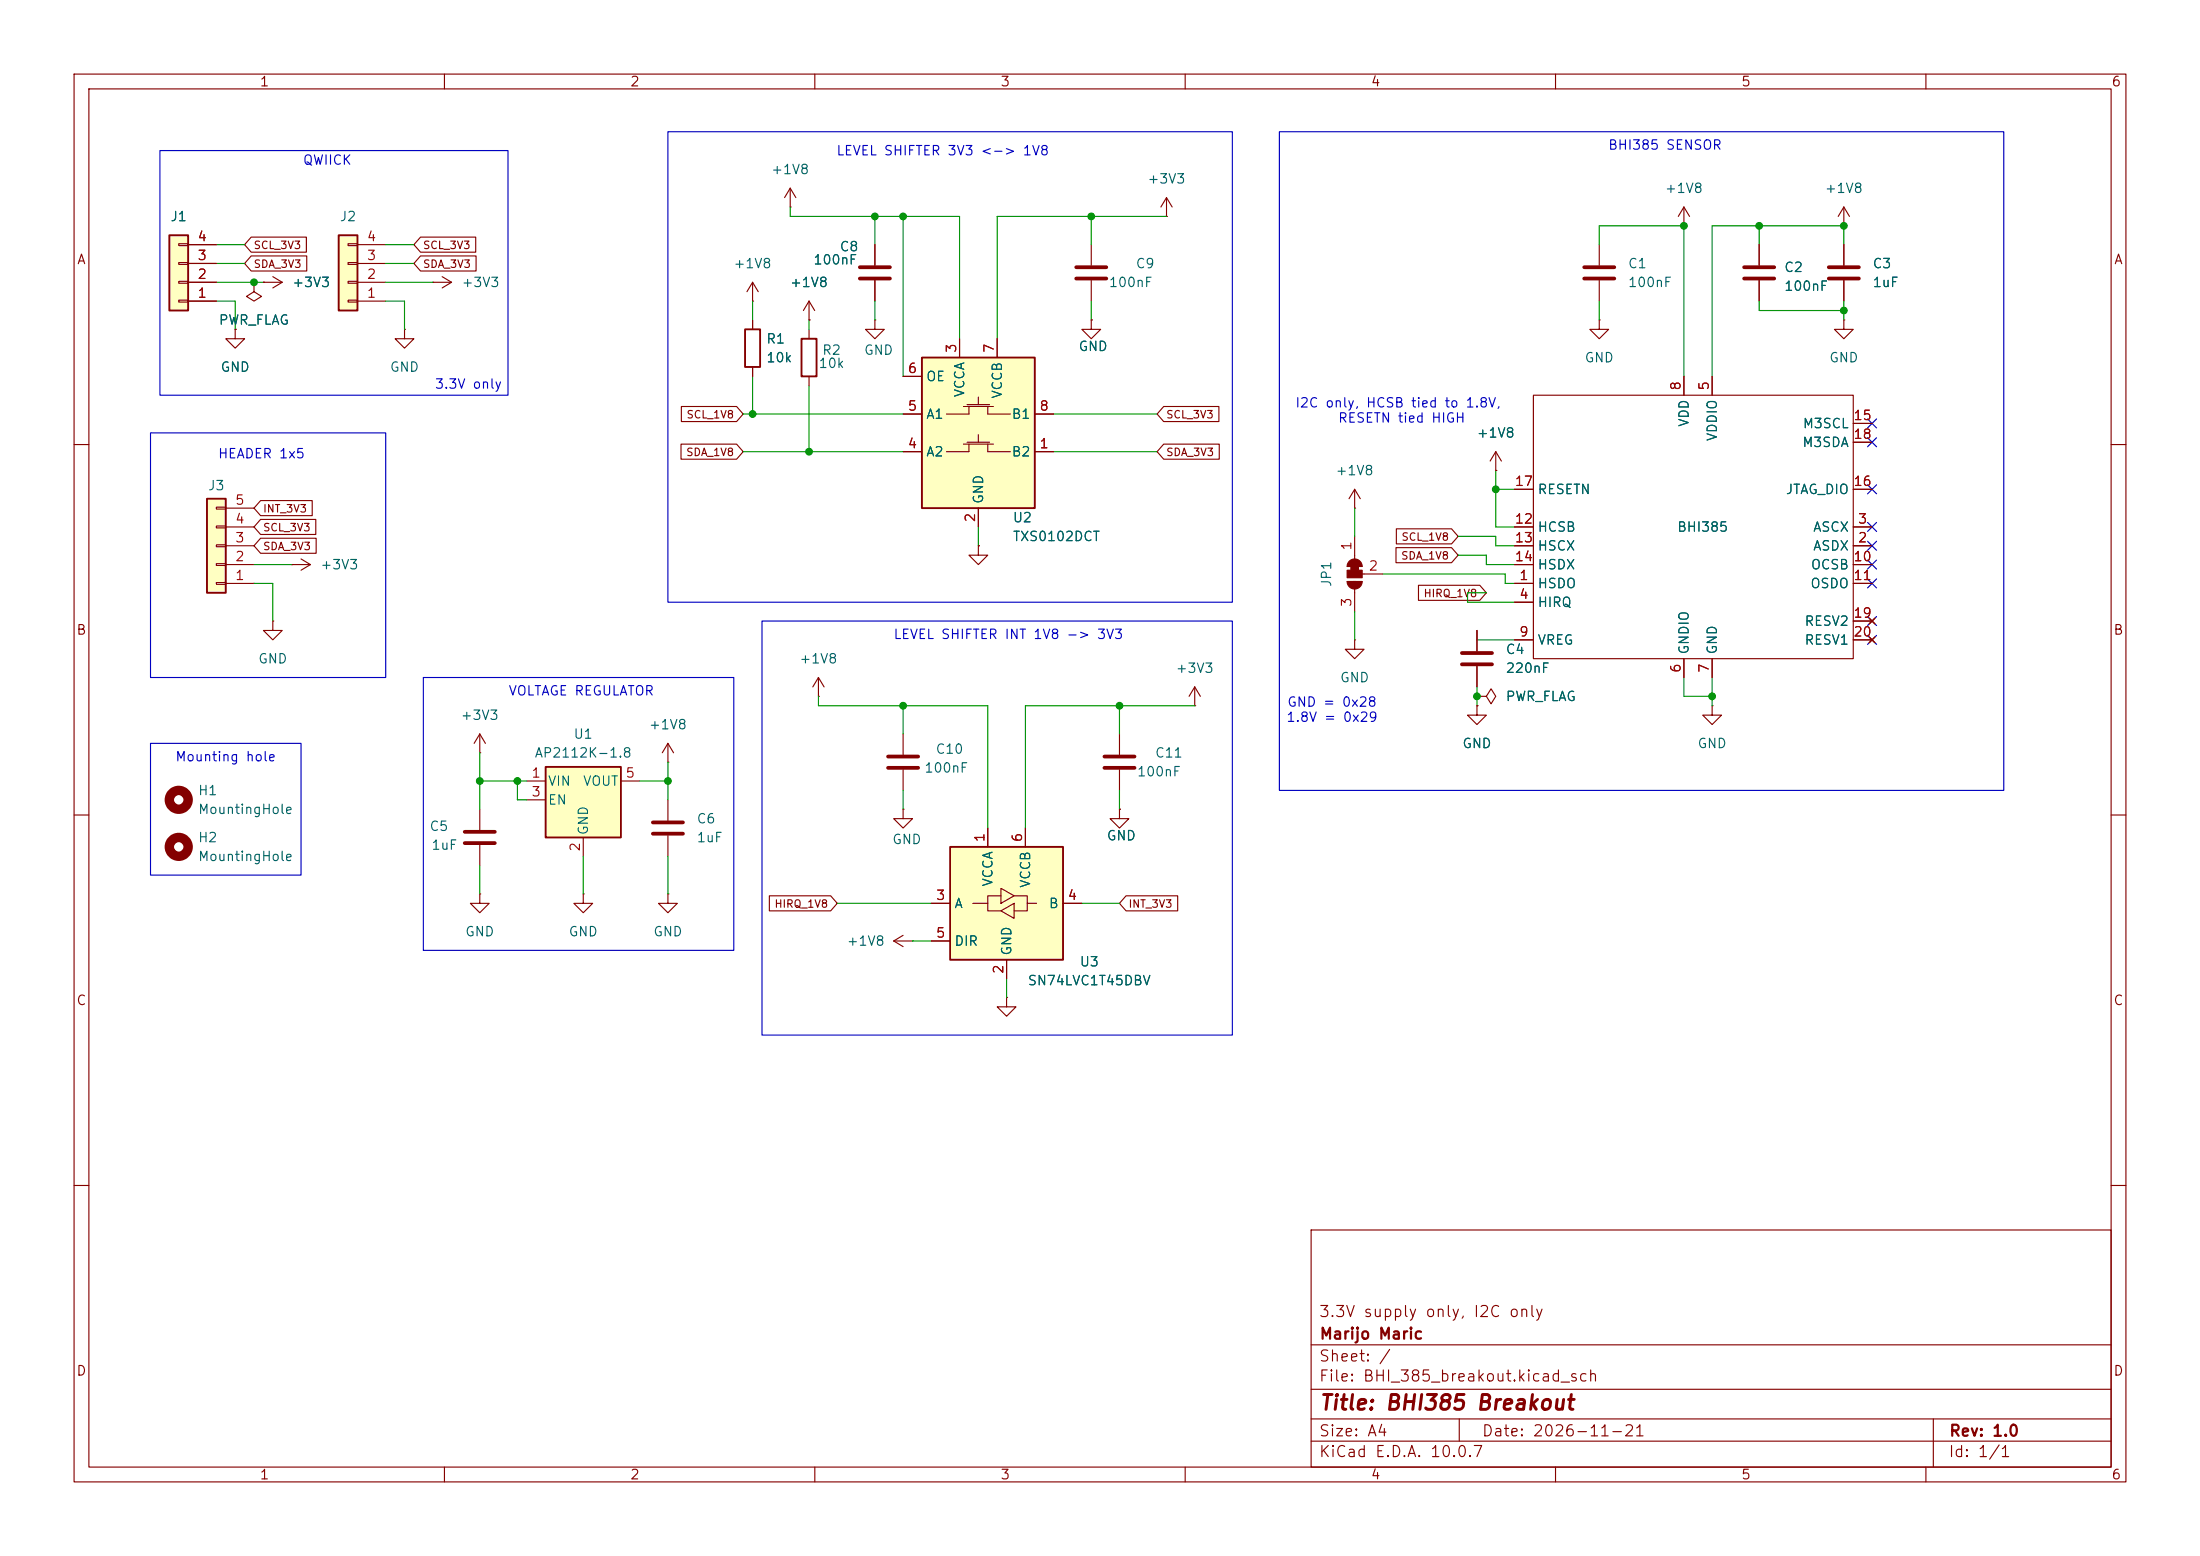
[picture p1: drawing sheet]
<svg xmlns="http://www.w3.org/2000/svg" width="297mm" height="210mm" viewBox="0 0 297 210" stroke-linecap="round" stroke-linejoin="round" font-family="sans-serif">
<g fill="none" stroke="#840000" stroke-width=".15">
<path d="M10 10h277v190h-277zM12 12h273v186h-273zM60 10v2M110 10v2M160 10v2M210 10v2M260 10v2M58.4 38.1h.1M58.4 38.1h2.6M59.7 37.3l1.3 .8M61 38.1l-1.3 .8M54.6 44.5v1.2h1.3l-1.3 1.3-1.3-1.3h1.3"/>
<path d="M54.6 44.5h.1M10 60h2M181.9 76.5h2M181.9 78.5h2M182.9 68.6h.1M182.9 66l-.8 1.3M182.9 66l.7 1.3M182.9 66v2.6M182.9 72.4v3M182.9 79.5v3.1M183.9 77.5h2.8M285 60h2"/>
<path d="M182.9 86.4v1.2h1.2l-1.2 1.3-1.3-1.3h1.3M182.9 86.4h.1M199.4 94h1.3l.6-1 .6 1-.6 1-.6-1M199.4 94h.1M10 110h2M285 110h2M64.8 120.7v1.2h1.2l-1.2 1.3-1.3-1.3h1.3M64.8 120.7h.1M78.7 120.7v1.2h1.3l-1.3 1.3-1.2-1.3h1.2M78.7 120.7h.1M10 160h2M177 166h108v32h-108z"/>
<path d="M285 160h2M60 198v2M110 198v2M160 198v2M177 194.5h108M177 191.5h108M177 187.5h108M177 181.5h108M197 191.5v3M210 198v2M260 198v2M261 191.5v6.5"/>
</g>
<g fill="#840000" stroke="#840000" stroke-width=".15">
<path d="M182.4 76.5h1v.5h-1z"/>
<path d="M182.2 75.7a1.02 1.02 0 0 1 1.1-.2 1.02 1.02 0 0 1 .6 1h-2l.1-.5z"/>
<path d="M181.9 77h2v1h-2z"/>
<path d="M181.9 78.5h2a1.02 1.02 0 0 1-1 1 1.02 1.02 0 0 1-1-1z"/>
</g>
<path d="M45.7 31.8h2.6v10.1h-2.6z" fill="#ffffc2"/>
<path d="M45.7 31.8h2.6v10.1h-2.6z" fill="none" stroke="#840000" stroke-width=".25"/>
<g fill="none" stroke="#840000" stroke-width=".15">
<path d="M47 38h1.3v.2h-1.3zM47 35.4h1.3v.3h-1.3zM47 32.9h1.3v.2h-1.3zM48.3 38.1h3.8M48.3 35.6h3.8M48.3 33h3.8M118.1 33v2.8M118.1 37.8v2.8M47 40.5h1.3v.3h-1.3zM48.3 40.6h3.8M39.4 76.2h.1M39.4 76.2h2.5"/>
<path d="M40.6 75.4l1.3 .8M41.9 76.2l-1.3 .8M36.8 83.8v1.3h1.3l-1.3 1.3-1.2-1.3h1.2M36.8 83.8h.1"/>
</g>
<path d="M116.1 36.1h4M116.1 37.6h4" fill="none" stroke="#840000" stroke-width=".51"/>
<path d="M27.9 67.3h2.6v12.7h-2.6z" fill="#ffffc2"/>
<path d="M27.9 67.3h2.6v12.7h-2.6z" fill="none" stroke="#840000" stroke-width=".25"/>
<g fill="none" stroke="#840000" stroke-width=".15">
<path d="M34.3 38.1v1.3l1 .6-1 .6-1-.6 1-.6M34.3 38.1h.1M215.9 33v2.8M215.9 37.8v2.8M207 53.3h43.2v35.6h-43.2zM227.3 50.8v2.5M231.1 50.8v2.5M250.2 57.2h2.5M250.2 59.7h2.5M29.2 78.6h1.3v.3h-1.3zM29.2 76.1h1.3v.2h-1.3zM29.2 73.5h1.3v.3h-1.3z"/>
<path d="M29.2 71h1.3v.2h-1.3zM29.2 68.5h1.3v.2h-1.3zM30.5 78.7h3.8M30.5 76.2h3.8M30.5 73.7h3.8M30.5 71.1h3.8M30.5 68.6h3.8M204.5 78.7h2.5M204.5 76.2h2.5M204.5 73.7h2.5M204.5 71.1h2.5M204.5 66h2.5"/>
<path d="M250.2 78.7h2.5M250.2 76.2h2.5M250.2 73.7h2.5M250.2 71.1h2.5M250.2 66h2.5M204.5 81.3h2.5M204.5 86.4h2.5M227.3 88.9v2.5M231.1 88.9v2.5M250.2 86.4h2.5M250.2 83.8h2.5M252.3 83.4l.8 .8"/>
<path d="M252.3 86l.8 .7M253.1 83.4l-.8 .8M253.1 86l-.8 .7M90.2 108v2.7M90.2 112.8v2.8"/>
</g>
<path d="M213.9 36.1h4M213.9 37.6h4M88.1 111h4.1M88.1 112.5h4.1" fill="none" stroke="#840000" stroke-width=".51"/>
<path d="M22.9 31.8h2.5v10.1h-2.5z" fill="#ffffc2"/>
<path d="M22.9 31.8h2.5v10.1h-2.5z" fill="none" stroke="#840000" stroke-width=".25"/>
<g fill="none" stroke="#840000" stroke-width=".15">
<path d="M24.1 38h1.3v.2h-1.3zM24.1 35.4h1.3v.3h-1.3zM24.1 32.9h1.3v.2h-1.3zM25.4 38.1h3.8M25.4 35.6h3.8M25.4 33h3.8M35.6 38.1h.1M35.6 38.1h2.5M36.8 37.3l1.3 .8M38.1 38.1l-1.3 .8M147.3 33v2.8M147.3 37.8v2.8"/>
<path d="M157.5 29.2h.1M157.5 26.7l-.8 1.2M157.5 26.7l.7 1.2M157.5 26.7v2.5M227.3 30.5h.1M227.3 27.9l-.7 1.3M227.3 27.9l.8 1.3M227.3 27.9v2.6M248.9 30.5h.1M248.9 27.9l-.7 1.3M248.9 27.9l.8 1.3M248.9 27.9v2.6"/>
<path d="M248.9 33v2.8M248.9 37.8v2.8M24.1 40.5h1.3v.3h-1.3zM25.4 40.6h3.8M31.7 44.5v1.2h1.3l-1.3 1.3-1.2-1.3h1.2M31.7 44.5h.1M147.3 43.2v1.3h-1.3l1.3 1.2 1.3-1.2h-1.3M147.3 43.2h.1M215.9 43.2v1.3h1.3l-1.3 1.2-1.3-1.2h1.3M215.9 43.2h.1M248.9 43.2v1.3h1.3l-1.3 1.2-1.3-1.2h1.3M248.9 43.2h.1"/>
<path d="M110.5 94h.1M110.5 91.4l-.8 1.3M110.5 91.4l.8 1.3M110.5 91.4v2.6M231.1 95.3v1.2h1.3l-1.3 1.3-1.2-1.3h1.2M231.1 95.3h.1M64.8 109.2v2.8M64.8 114v2.8"/>
</g>
<path d="M145.3 36.1h4.1M145.3 37.6h4.1M246.9 36.1h4.1M246.9 37.6h4.1M62.7 112.3h4.1M62.7 113.8h4.1" fill="none" stroke="#840000" stroke-width=".51"/>
<path d="M124.5 48.3h15.2v20.3h-15.2z" fill="#ffffc2"/>
<path d="M100.6 44.5h2v5h-2zM108.2 45.7h2v5.1h-2zM124.5 48.3h15.2v20.3h-15.2z" fill="none" stroke="#840000" stroke-width=".25"/>
<g fill="none" stroke="#840000" stroke-width=".15">
<path d="M101.6 38.1l-.8 1.3M101.6 38.1l.8 1.3M101.6 38.1v2.5M106.7 27.9h.1M106.7 25.4l-.8 1.3M106.7 25.4l.7 1.3M106.7 25.4v2.5M101.6 40.6h.1M101.6 43.2v1.3M101.6 49.5v1.3M109.2 43.2h.1M109.2 40.6v2.6"/>
<path d="M109.2 44.5v1.2M109.2 50.8v1.3M109.2 40.6l-.7 1.3M109.2 40.6l.8 1.3M118.1 43.2v1.3h-1.3l1.3 1.2 1.3-1.2h-1.3M118.1 43.2h.1M121.9 55.9h2.6M121.9 50.8h2.6M129.5 45.7v2.6M130 59.9h4.1M130 54.9h4.1M130.6 59.7h3"/>
<path d="M130.6 54.6h3M130.8 59.9v1.1h-3M130.8 54.9v1h-3M132.1 53.6v1M132.1 58.7v1M133.3 59.9v1.1h3.1M133.3 54.9v1h3.1M134.6 45.7v2.6M139.7 55.9h2.5M121.9 61h2.6M132.1 73.7v1.2h-1.3l1.3 1.3 1.2-1.3h-1.2M132.1 73.7h.1"/>
<path d="M132.1 68.6v2.5M139.7 61h2.5M64.8 99.1l-.8 1.2M64.8 99.1l.7 1.2M64.8 99.1v2.5M199.4 95.3v1.2h1.3l-1.3 1.3-1.3-1.3h1.3M199.4 95.3h.1M64.8 101.6h.1M90.2 120.7v1.2h1.2l-1.2 1.3-1.3-1.3h1.3M90.2 120.7h.1M120.6 127l1.3 .8M120.6 127h2.6"/>
<path d="M121.9 126.2l-1.3 .8M123.2 127h.1"/>
</g>
<circle cx="24.1" cy="107.9" r="1.27" fill="none" stroke="#840000" stroke-width="1.3"/>
<path d="M73.7 103.5h10.1v9.5h-10.1z" fill="#ffffc2"/>
<path d="M73.7 103.5h10.1v9.5h-10.1z" fill="none" stroke="#840000" stroke-width=".25"/>
<g fill="none" stroke="#840000" stroke-width=".15">
<path d="M201.9 63.5h.1M201.9 61l-.7 1.2M201.9 61l.8 1.2M201.9 61v2.5M121.9 99.1v2.8M151.1 99.1v2.8M161.3 95.3h.1M161.3 92.7l-.8 1.3M161.3 92.7l.8 1.3M161.3 92.7v2.6M71.1 105.4h2.6M71.1 108h2.6"/>
<path d="M78.7 113v2.6M83.8 105.4h2.6M90.2 102.9h.1M90.2 100.3l-.8 1.3M90.2 100.3l.7 1.3M90.2 100.3v2.6M121.9 109.2v1.3h-1.3l1.3 1.3 1.3-1.3h-1.3M121.9 109.2h.1M121.9 103.9v2.8M151.1 109.2v1.3h-1.2l1.2 1.3 1.3-1.3h-1.3M151.1 109.2h.1M151.1 103.9v2.8"/>
<path d="M135.9 134.6v1.3h-1.3l1.3 1.3 1.3-1.3h-1.3M135.9 134.6h.1"/>
</g>
<circle cx="24.1" cy="114.3" r="1.27" fill="none" stroke="#840000" stroke-width="1.3"/>
<path d="M119.9 102.1h4.1M119.9 103.6h4.1M149.1 102.1h4.1M149.1 103.6h4.1" fill="none" stroke="#840000" stroke-width=".51"/>
<path d="M128.3 114.3h15.2v15.2h-15.2z" fill="#ffffc2"/>
<path d="M128.3 114.3h15.2v15.2h-15.2z" fill="none" stroke="#840000" stroke-width=".25"/>
<g fill="none" stroke="#840000" stroke-width=".15">
<path d="M25.4 38.1h3.8M25.4 35.6h3.8M25.4 33h3.8M33.9 34.5h7.5v2.1h-7.5l-.9-1zM33.9 32h7.5v2h-7.5l-.9-1zM34.3 38.1h.1M35.6 38.1h.1M56.8 32h7.4v2h-7.4l-.9-1zM56.8 34.5h7.5v2.1h-7.5l-.9-1zM118.1 33v2.8M118.1 37.8v2.8M237.5 33v2.8"/>
<path d="M237.5 37.8v2.8M248.9 33v2.8M248.9 37.8v2.8M25.4 40.6h3.8M31.7 44.5h.1M91.9 59.9h7.5l.9 1.1-.9 1h-7.5zM92 54.9h7.4l.9 1-.9 1h-7.4zM101.6 43.2v1.3M101.6 49.5v1.3M109.2 43.2h.1M121.9 55.9h2.6M121.9 50.8h2.6"/>
<path d="M129.5 45.7v2.6M134.6 45.7v2.6M139.7 55.9h2.5M147.3 43.2h.1M157.1 54.9h7.5v2h-7.5l-.9-1zM157.1 59.9h7.5v2.1h-7.5l-.9-1zM227.3 50.8v2.5M231.1 50.8v2.5M250.2 57.2h2.5M250.2 59.7h2.5M35.2 70.1h7.4v2h-7.4l-.9-1zM35.2 67.6h6.9v2h-6.9l-.9-1z"/>
<path d="M35.2 72.6h7.5v2.1h-7.5l-.9-1zM121.9 61h2.6M132.1 73.7h.1M132.1 68.6v2.5M139.7 61h2.5M188.5 73.9h7.5l.8 1-.8 1h-7.5zM188.5 71.4h7.5l.8 1-.8 1h-7.5zM191.5 79h8.3l.9 1-.9 1h-8.3zM201.9 63.5h.1M204.5 78.7h2.5M204.5 73.7h2.5M204.5 71.1h2.5"/>
<path d="M204.5 76.2h2.5M204.5 66h2.5M250.2 78.7h2.5M250.2 73.7h2.5M250.2 71.1h2.5M250.2 76.2h2.5M250.2 66h2.5M199.4 94h.1M199.4 95.3h.1M199.4 85.1v2.8M199.4 89.9v2.8M204.5 81.3h2.5"/>
<path d="M204.5 86.4h2.5M227.3 88.9v2.5M231.1 88.9v2.5M250.2 86.4h2.5M250.2 83.8h2.5M252.3 83.4l.8 .8M252.3 86l.8 .7M253.1 83.4l-.8 .8M253.1 86l-.8 .7M133.3 111.8v2.5M135.1 119.9l1.8 1-1.8 1zM138.4 111.8v2.5"/>
<path d="M151.1 109.2h.1M103.9 120.9h8.2l.9 1-.9 1h-8.2zM125.7 121.9h2.6M125.7 127h2.6M131.3 121.9h2v1h1.8M135.1 120.9h-1.8v1M135.1 122.9l1.8-1v2.1zM135.9 129.5v2.6M136.9 120.9h1.8v1h1.3M138.7 121.9v1h-1.8M143.5 121.9h2.5M152 120.9h7v2h-7l-.9-1z"/>
</g>
<path d="M235.5 36.1h4M235.5 37.6h4M197.4 88.1h4M197.4 89.7h4" fill="none" stroke="#840000" stroke-width=".51"/>
<g fill="none" stroke="#009600" stroke-width=".15">
<path d="M29.2 38.1h6.4M29.2 35.6h3.8M29.2 33h3.8M52.1 38.1h6.3M52.1 35.6h3.8M52.1 33h3.8M106.7 27.9v1.3h22.8v16.5M118.1 29.2v3.8M121.9 29.2v21.6M147.3 29.2v3.8M157.5 29.2h-22.9v16.5M215.9 33v-2.5h11.4v20.3"/>
<path d="M237.5 30.5v2.5M248.9 33v-2.5h-17.8v20.3M29.2 40.6h2.5v3.9M52.1 40.6h2.5v3.9M100.3 55.9h21.6M101.6 40.6v2.6M101.6 50.8v5.1M109.2 43.2v1.3M109.2 52.1v8.9M118.1 40.6v2.6M142.2 55.9h14M147.3 40.6v2.6"/>
<path d="M215.9 40.6v2.6M237.5 40.6v1.3h11.4M248.9 40.6v2.6M34.3 76.2h5.1M34.3 78.7h2.5v5.1M100.3 61h21.6M132.1 71.1v2.6M142.2 61h14M182.9 68.6v3.8M186.7 77.5h16.5v1.2h1.3M196.8 72.4h5.1v1.3h2.6M196.8 74.9h3.9v1.3h3.8"/>
<path d="M201.9 63.5v7.6h2.6M201.9 66h2.6M110.5 94v1.3h22.8v16.5M121.9 95.3v3.8M151.1 95.3v3.8M161.3 95.3h-22.9v16.5M182.9 82.6v3.8M199.4 85.1v1.3h5.1M199.4 92.7v2.6M200.7 80h-2.6v1.3h6.4M227.3 91.4v2.6h3.8M231.1 91.4v3.9"/>
<path d="M64.8 105.4h6.3M64.8 101.6v7.6M64.8 116.8v3.9M69.8 105.4v2.6h1.3M78.7 115.6v5.1M86.4 105.4h3.8M90.2 102.9v5.1M90.2 115.6v5.1M121.9 106.7v2.5M151.1 106.7v2.5M113 121.9h12.7M123.2 127h2.5"/>
<path d="M135.9 132.1v2.5M146 121.9h5.1"/>
</g>
<g fill="none" stroke="#000084" stroke-width=".15">
<path d="M252.1 56.5l1.2 1.3M252.1 59.1l1.2 1.2M253.3 56.5l-1.2 1.3M253.3 59.1l-1.2 1.2M252.1 78.1l1.2 1.2M252.1 75.6l1.2 1.2M252.1 73.1l1.2 1.2M252.1 70.5l1.2 1.2M252.1 65.4l1.2 1.2M253.3 78.1l-1.2 1.2M253.3 75.6l-1.2 1.2M253.3 73.1l-1.2 1.2"/>
<path d="M253.3 70.5l-1.2 1.2M253.3 65.4l-1.2 1.2M252.1 85.8l1.2 1.2M252.1 83.2l1.2 1.2M253.3 85.8l-1.2 1.2M253.3 83.2l-1.2 1.2"/>
</g>
<path d="M90.2 17.8h76.2v63.5h-76.2zM172.7 17.8h97.8v88.9h-97.8zM21.6 20.3h47v33h-47zM20.3 58.4h31.8v33h-31.8zM57.1 91.4h42v36.9h-42zM102.9 83.8h63.5v55.9h-63.5zM20.3 100.3h20.3v17.8h-20.3z" fill="none" stroke="#0000c2" stroke-width=".15"/>
<g fill="#009600" stroke="#009600" stroke-width=".14">
<circle cx="118.1" cy="29.2" r=".46"/>
<circle cx="121.9" cy="29.2" r=".46"/>
<circle cx="101.6" cy="55.9" r=".46"/>
<circle cx="147.3" cy="29.2" r=".46"/>
<circle cx="199.4" cy="94" r=".46"/>
<circle cx="201.9" cy="66" r=".46"/>
<circle cx="34.3" cy="38.1" r=".46"/>
<circle cx="69.8" cy="105.4" r=".46"/>
<circle cx="64.8" cy="105.4" r=".46"/>
<circle cx="90.2" cy="105.4" r=".46"/>
<circle cx="121.9" cy="95.3" r=".46"/>
<circle cx="109.2" cy="61" r=".46"/>
<circle cx="151.1" cy="95.3" r=".46"/>
<circle cx="231.1" cy="94" r=".46"/>
<circle cx="227.3" cy="30.5" r=".46"/>
<circle cx="248.9" cy="30.5" r=".46"/>
<circle cx="248.9" cy="41.9" r=".46"/>
<circle cx="237.5" cy="30.5" r=".46"/>
</g>
<text font-size="2" fill="#840000" x="178" y="190.8">Title: BHI385 Breakout</text>
<g font-size="1.5" fill="#840000">
<text x="178" y="178.1">3.3V supply only, I2C only</text>
<text x="178" y="184.1">Sheet: /</text>
<text x="178" y="181.1">Marijo Maric</text>
<text x="178" y="186.8">File: BHI_385_breakout.kicad_sch</text>
<text x="178" y="197">KiCad E.D.A. 10.0.7</text>
<text x="178" y="194.2">Size: A4</text>
<text x="200" y="194.2">Date: 2026-11-21</text>
<text x="263" y="197">Id: 1/1</text>
<text x="263" y="194.2">Rev: 1.0</text>
</g>
<g font-size="1.3" fill="#840000">
<text x="35" y="12">1</text>
<text x="85" y="12">2</text>
<text x="135" y="12">3</text>
<text x="185" y="12">4</text>
<text x="235" y="12">5</text>
<text x="285" y="12">6</text>
<text x="10.3" y="36">A</text>
<text x="285.3" y="36">A</text>
<text x="10.2" y="86">B</text>
<text x="285.2" y="86">B</text>
<text x="10.2" y="136">C</text>
<text x="285.2" y="136">C</text>
<text x="10.2" y="186">D</text>
<text x="285.2" y="186">D</text>
<text x="35" y="200">1</text>
<text x="85" y="200">2</text>
<text x="135" y="200">3</text>
<text x="185" y="200">4</text>
<text x="235" y="200">5</text>
<text x="285" y="200">6</text>
</g>
<g font-size="1.3" fill="#0000c2">
<text x="40.8" y="22.6">QWIICK</text>
<text x="112.8" y="21.3">LEVEL SHIFTER 3V3 &lt;-&gt; 1V8</text>
<text x="217" y="20.5">BHI385 SENSOR</text>
<text x="58.6" y="52.8">3.3V only</text>
<text x="174.8" y="55.3">I2C only, HCSB tied to 1.8V,</text>
<text x="180.5" y="57.4">RESETN tied HIGH</text>
<text x="29.3" y="62.2">HEADER 1x5</text>
<text x="120.5" y="86.6">LEVEL SHIFTER INT 1V8 -&gt; 3V3</text>
<text x="68.6" y="94.2">VOLTAGE REGULATOR</text>
<text x="173.7" y="95.7">GND = 0x28</text>
<text x="173.6" y="97.7">1.8V = 0x29</text>
<text x="23.6" y="103.1">Mounting hole</text>
</g>
<g font-size="1.3" fill="#006464">
<text x="104" y="23.8">+1V8</text>
<text x="154.8" y="25.1">+3V3</text>
<text x="224.7" y="26.4">+1V8</text>
<text x="246.3" y="26.4">+1V8</text>
<text x="22.9" y="30.2">J1</text>
<text x="45.8" y="30.2">J2</text>
<text x="113.3" y="34.2">C8</text>
<text x="39.4" y="39.1">+3V3</text>
<text x="62.2" y="39.1">+3V3</text>
<text x="98.9" y="36.5">+1V8</text>
<text x="106.6" y="39.1">+1V8</text>
<text x="109.7" y="36">100nF</text>
<text x="149.6" y="39.1">100nF</text>
<text x="153.2" y="36.5">C9</text>
<text x="219.7" y="36.5">C1</text>
<text x="219.7" y="39.1">100nF</text>
<text x="240.8" y="37">C2</text>
<text x="240.8" y="39.6">100nF</text>
<text x="252.7" y="36.5">C3</text>
<text x="252.7" y="39.1">1uF</text>
<text x="29.4" y="44.1">PWR_FLAG</text>
<text x="103.4" y="46.7">R1</text>
<text x="145.5" y="47.7">GND</text>
<text x="29.7" y="50.5">GND</text>
<text x="52.5" y="50.5">GND</text>
<text x="103.4" y="49.2">10k</text>
<text x="110.4" y="50">10k</text>
<text x="110.9" y="48.2">R2</text>
<text x="116.6" y="48.2">GND</text>
<text x="124.9" y="51.8">OE</text>
<text x="130.5" y="53.7" transform="rotate(-90 130.5 53.7)">VCCA</text>
<text x="135.6" y="53.9" transform="rotate(-90 135.6 53.9)">VCCB</text>
<text x="213.8" y="49.2">GND</text>
<text x="246.9" y="49.2">GND</text>
<text x="124.9" y="56.8">A1</text>
<text x="136.5" y="56.8">B1</text>
<text x="199.3" y="59.4">+1V8</text>
<text x="228.3" y="57.7" transform="rotate(-90 228.3 57.7)">VDD</text>
<text x="232.1" y="59.6" transform="rotate(-90 232.1 59.6)">VDDIO</text>
<text x="243.3" y="58.1">M3SCL</text>
<text x="124.9" y="61.9">A2</text>
<text x="136.5" y="61.9">B2</text>
<text x="180.2" y="64.5">+1V8</text>
<text x="243.2" y="60.7">M3SDA</text>
<text x="28" y="66.5">J3</text>
<text x="133" y="68.1" transform="rotate(-90 133 68.1)">GND</text>
<text x="136.6" y="70.8">U2</text>
<text x="207.5" y="67">RESETN</text>
<text x="241" y="67">JTAG_DIO</text>
<text x="43.2" y="77.2">+3V3</text>
<text x="136.6" y="73.4">TXS0102DCT</text>
<text x="207.5" y="72.1">HCSB</text>
<text x="207.5" y="74.6">HSCX</text>
<text x="207.5" y="77.2">HSDX</text>
<text x="226.3" y="72.1">BHI385</text>
<text x="244.4" y="77.2">OCSB</text>
<text x="244.7" y="74.6">ASDX</text>
<text x="244.7" y="72.1">ASCX</text>
<text x="180" y="79.3" transform="rotate(-90 180 79.3)">JP1</text>
<text x="207.5" y="79.7">HSDO</text>
<text x="207.5" y="82.2">HIRQ</text>
<text x="244.3" y="79.7">OSDO</text>
<text x="34.8" y="89.9">GND</text>
<text x="107.8" y="89.9">+1V8</text>
<text x="203.2" y="88.6">C4</text>
<text x="207.5" y="87.3">VREG</text>
<text x="228.3" y="88.4" transform="rotate(-90 228.3 88.4)">GNDIO</text>
<text x="232.1" y="88.4" transform="rotate(-90 232.1 88.4)">GND</text>
<text x="243.5" y="84.8">RESV2</text>
<text x="243.5" y="87.3">RESV1</text>
<text x="158.6" y="91.1">+3V3</text>
<text x="180.8" y="92.4">GND</text>
<text x="203.2" y="94.9">PWR_FLAG</text>
<text x="203.2" y="91.1">220nF</text>
<text x="62.1" y="97.5">+3V3</text>
<text x="77.3" y="100">U1</text>
<text x="87.5" y="98.8">+1V8</text>
<text x="197.3" y="101.3">GND</text>
<text x="229.1" y="101.3">GND</text>
<text x="26.7" y="107.6">H1</text>
<text x="72.1" y="102.6">AP2112K-1.8</text>
<text x="73.9" y="106.4">VIN</text>
<text x="78.6" y="106.4">VOUT</text>
<text x="124.7" y="104.6">100nF</text>
<text x="126.2" y="102.1">C10</text>
<text x="153.4" y="105.1">100nF</text>
<text x="155.8" y="102.6">C11</text>
<text x="26.7" y="110.2">MountingHole</text>
<text x="26.7" y="114">H2</text>
<text x="57.9" y="112.5">C5</text>
<text x="73.9" y="108.9">EN</text>
<text x="79.7" y="112.8" transform="rotate(-90 79.7 112.8)">GND</text>
<text x="94" y="111.5">C6</text>
<text x="94" y="114">1uF</text>
<text x="149.3" y="113.7">GND</text>
<text x="26.7" y="116.5">MountingHole</text>
<text x="58.2" y="115">1uF</text>
<text x="120.4" y="114.2">GND</text>
<text x="134.3" y="119.8" transform="rotate(-90 134.3 119.8)">VCCA</text>
<text x="139.4" y="119.9" transform="rotate(-90 139.4 119.9)">VCCB</text>
<text x="128.8" y="122.9">A</text>
<text x="141.5" y="122.9">B</text>
<text x="62.7" y="126.7">GND</text>
<text x="76.7" y="126.7">GND</text>
<text x="88.1" y="126.7">GND</text>
<text x="114.2" y="128">+1V8</text>
<text x="128.8" y="128">DIR</text>
<text x="136.9" y="129.1" transform="rotate(-90 136.9 129.1)">GND</text>
<text x="145.7" y="130.8">U3</text>
<text x="138.7" y="133.3">SN74LVC1T45DBV</text>
</g>
<g font-size="1.3" fill="#a90000">
<text x="26.6" y="35.4">3</text>
<text x="26.6" y="32.9">4</text>
<text x="49.4" y="35.4">3</text>
<text x="49.4" y="32.9">4</text>
<text x="26.6" y="40.5">1</text>
<text x="26.6" y="38">2</text>
<text x="49.4" y="40.5">1</text>
<text x="49.4" y="38">2</text>
<text x="129.4" y="47.7" transform="rotate(-90 129.4 47.7)">3</text>
<text x="134.5" y="47.7" transform="rotate(-90 134.5 47.7)">7</text>
<text x="122.5" y="50.7">6</text>
<text x="227.2" y="52.8" transform="rotate(-90 227.2 52.8)">8</text>
<text x="231" y="52.8" transform="rotate(-90 231 52.8)">5</text>
<text x="122.5" y="55.7">5</text>
<text x="140.2" y="55.7">8</text>
<text x="250.1" y="57">15</text>
<text x="250.1" y="59.6">18</text>
<text x="122.5" y="60.8">4</text>
<text x="140.2" y="60.8">1</text>
<text x="204.4" y="65.9">17</text>
<text x="250.1" y="65.9">16</text>
<text x="31.7" y="71">4</text>
<text x="31.7" y="68.4">5</text>
<text x="131.9" y="70.6" transform="rotate(-90 131.9 70.6)">2</text>
<text x="204.4" y="71">12</text>
<text x="250.7" y="71">3</text>
<text x="31.7" y="76.1">2</text>
<text x="31.7" y="73.5">3</text>
<text x="182.7" y="74.4" transform="rotate(-90 182.7 74.4)">1</text>
<text x="184.7" y="77.3">2</text>
<text x="204.4" y="73.5">13</text>
<text x="204.4" y="76.1">14</text>
<text x="250.1" y="76.1">10</text>
<text x="250.7" y="73.5">2</text>
<text x="31.7" y="78.6">1</text>
<text x="182.7" y="82" transform="rotate(-90 182.7 82)">3</text>
<text x="205" y="78.6">1</text>
<text x="205" y="81.1">4</text>
<text x="250.1" y="78.6">11</text>
<text x="250.1" y="83.7">19</text>
<text x="205" y="86.2">9</text>
<text x="250.1" y="86.2">20</text>
<text x="227.2" y="90.9" transform="rotate(-90 227.2 90.9)">6</text>
<text x="231" y="90.9" transform="rotate(-90 231 90.9)">7</text>
<text x="71.7" y="105.3">1</text>
<text x="71.7" y="107.8">3</text>
<text x="84.4" y="105.3">5</text>
<text x="133.2" y="113.8" transform="rotate(-90 133.2 113.8)">1</text>
<text x="138.3" y="113.8" transform="rotate(-90 138.3 113.8)">6</text>
<text x="78.6" y="115" transform="rotate(-90 78.6 115)">2</text>
<text x="126.3" y="121.8">3</text>
<text x="144" y="121.8">4</text>
<text x="126.3" y="126.9">5</text>
<text x="135.8" y="131.5" transform="rotate(-90 135.8 131.5)">2</text>
</g>
<g font-size="1" fill="#840000">
<text x="34.2" y="33.9">SCL_3V3</text>
<text x="57" y="33.9">SCL_3V3</text>
<text x="34.2" y="36.4">SDA_3V3</text>
<text x="57" y="36.4">SDA_3V3</text>
<text x="92.6" y="56.7">SCL_1V8</text>
<text x="157.4" y="56.7">SCL_3V3</text>
<text x="92.6" y="61.8">SDA_1V8</text>
<text x="157.4" y="61.8">SDA_3V3</text>
<text x="35.4" y="72">SCL_3V3</text>
<text x="35.4" y="69.4">INT_3V3</text>
<text x="35.4" y="74.5">SDA_3V3</text>
<text x="189.1" y="75.8">SDA_1V8</text>
<text x="189.1" y="73.2">SCL_1V8</text>
<text x="192.1" y="80.9">HIRQ_1V8</text>
<text x="104.5" y="122.8">HIRQ_1V8</text>
<text x="152.3" y="122.8">INT_3V3</text>
</g>
</svg>
